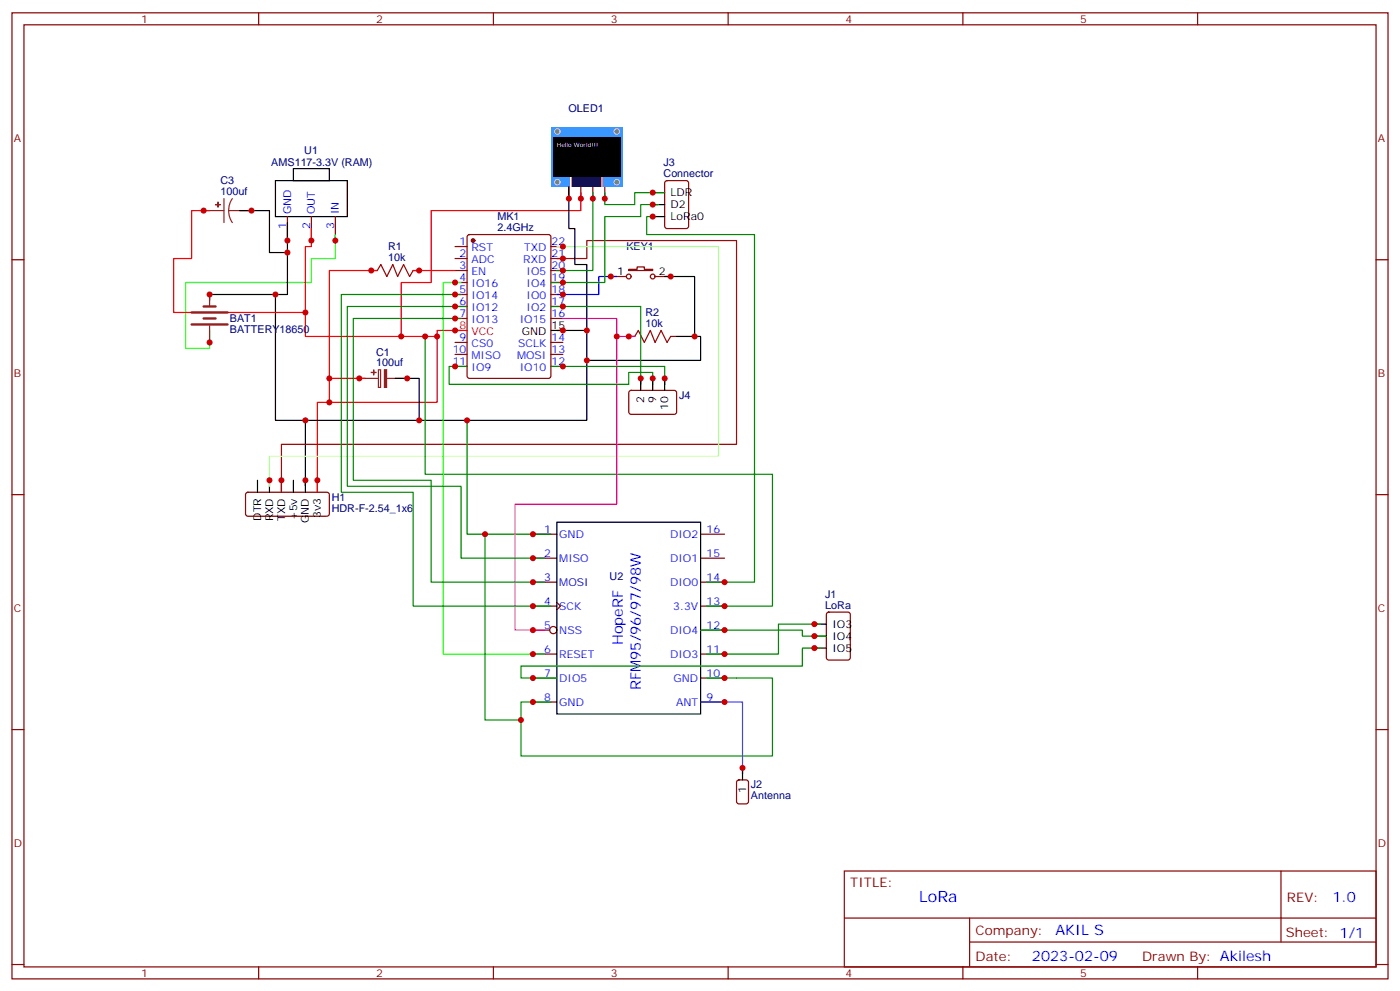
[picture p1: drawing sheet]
<svg xmlns="http://www.w3.org/2000/svg" width="412mm" height="292mm" viewBox="0 0 412 292" stroke-linecap="round" stroke-linejoin="round" font-family="sans-serif">
<g fill="none" stroke="#870000" stroke-width=".35">
<path d="M3.5 3.8h405.4v284.3h-405.4zM7.1 7.3h398.2v277.3h-398.2zM76.2 3.8v3.5M145.3 3.8v3.5M214.5 3.8v3.5M283.6 3.8v3.5M352.8 3.8v3.5M167.6 54.9v3.6M171.1 54.9v3.6M174.6 54.9v3.6M178.2 54.9v3.6M3.5 76.4h3.6"/>
<path d="M84.7 63.7v7.1M91.7 63.7v7.1M98.8 63.7v7.1M109.4 79.6h1.7M121.7 79.6h1.8M134.1 72.6h3.5M134.1 76.1h3.5M134.1 79.6h3.5M137.8 69.2l.5-.2h23.3l.6 .5 .1 41.2-.5 .6-23.5 .1-.7-.5v-41.2zM162.3 72.6h3.5M162.3 76.1h3.5M162.3 79.6h3.5"/>
<path d="M185.2 79.3h2.5v-.7h2.1v.7h2.5v.3h-7.1zM405.3 76.4h3.6M134.1 83.1h3.5M134.1 86.7h3.5M134.1 90.2h3.5M134.1 93.7h3.5M162.3 83.1h3.5M162.3 86.7h3.5M162.3 90.2h3.5M162.3 93.7h3.5M179.9 81.4h4.6M185.2 99h1.8"/>
<path d="M193 81.4h4.6M197.6 99h1.7M134.1 100.8h3.5M134.1 104.3h3.5M134.1 107.8h3.5M162.3 100.8h3.5M162.3 104.3h3.5M162.3 107.8h3.5M3.5 145.6h3.6M72.6 145.1l.4-.2h23.6l.4 .7-.1 5.9-.6 .4h-23.5l-.5-.7v-5.6zM157 157.2h7M206.4 157.2h7"/>
<path d="M405.3 145.6h3.6M157 164.3h7M157 171.3h7M157 178.4h7M164 177.3l1.1 1.1-1.1 1.1M206.4 164.3h7M206.4 171.3h7M206.4 178.4h7M157 185.5h4.9M157 192.5h7M157 199.6h7M206.4 185.5h7"/>
<path d="M206.4 192.5h7M206.4 199.6h7M3.5 214.7h3.6M157 206.6h7M206.4 206.6h7M405.3 214.7h3.6M217.2 229.8l.5-.2h2.1l.6 .4 .1 5.9-.5 .7h-2.3l-.7-.5v-5.8zM248.7 256.4h156.6v28.2h-156.6zM377.3 256.4v20.9M248.7 270.2h156.5M285.6 277.3h119.6M285.6 270.2v14.1"/>
<path d="M3.5 283.9h3.6M76.2 284.6v3.5M145.3 284.6v3.5M214.5 284.6v3.5M283.6 284.6v3.5M352.8 284.6v3.5M405.3 283.9h3.6"/>
<circle cx="185.2" cy="81.4" r=".71"/>
<circle cx="192.3" cy="81.4" r=".71"/>
<circle cx="163" cy="185.5" r="1.06"/>
</g>
<circle cx="139.3" cy="70.8" r=".53" fill="#870000" stroke="#870000" stroke-width=".35"/>
<path d="M61.7 62h-5.3v14.1h-5.2v15.9h38.8M91.7 67.3v5.3h-1.7v26.4h38.8M111.1 79.6h-14.1v38.8M121.7 79.6h12.4M134.1 97.3h3.5M135.8 97.3h-7v21.1h-35.3v26.5M97 111.4h10.6" fill="none" stroke="#f00" stroke-width=".35"/>
<g fill="none" stroke="#000" stroke-width=".35">
<path d="M81.1 53.2h21.2v10.5h-21.2zM86.4 49.6h10.6v3.6h-10.6zM70.6 62h8.8v12.3h5.3M84.7 65.5v21.2h-23v1.7M81.1 86.7v37h8.9M162.3 97.3h3.5M164 97.3h8.9v26.4h-82.9v19.4M195.8 81.4h8.8v17.6M199.3 99h7.1v7.1h-33.5M116.4 111.4h7.1v12.3M75.8 141.4v3.5M79.4 141.4v3.5"/>
<path d="M82.9 141.4v3.5M86.4 141.4v3.5M90 141.4v3.5M93.5 141.4v3.5M164 153.7h42.4v56.4h-42.4zM218.7 226v3.6"/>
</g>
<path d="M111.1 79.6l1.1-1.7 1.7 3.5 1.8-3.5 1.4 3.5 1.8-3.5 1.7 3.5 1.1-1.8M187 99l1-1.7 1.8 3.5 1.8-3.5 1.4 3.5 1.7-3.5 1.8 3.5 1.1-1.8" fill="none" stroke="#a10000" stroke-width=".35"/>
<path d="M66 58.5v7M68.4 58.5l-.8 1.6-.2 1.9M60 62h6M67.4 62l.2 1.8 .8 1.7M67.4 62h6.7M105.8 111.4h5.7M111.5 108.8h.6v5.2h-.6zM113.9 111.4h6" fill="none" stroke="#8c2424" stroke-width=".35"/>
<g fill="#8c2424" stroke="#8c2424" stroke-width=".35">
<path d="M113.2 108.8h.7v5.2h-.7z"/>
<path d="M110.1 108.9v1.4z"/>
<path d="M109.4 109.6h1.4z"/>
<path d="M64.2 59.5v1.4z"/>
<path d="M63.5 60.2l1.4 .1z"/>
</g>
<path d="M165.8 93.7h15.9v5.3h5.3M181.7 99v49.4h-30v37.1h8.8" fill="none" stroke="#f0f" stroke-width=".35"/>
<path d="M181.7 81.4h-5.3v5.3h-12.4" fill="none" stroke="#00f" stroke-width=".35"/>
<path d="M164 76.1h8.9v-5.3h44.1v60h-134.1v14.1" fill="none" stroke="#900" stroke-width=".35"/>
<path d="M164 72.6h47.7v61.7h-132.3v8.8" fill="none" stroke="#cf9" stroke-width=".35"/>
<path d="M98.8 69v7.1h-7.1v7h-37v19.5h7v-5.3M135.8 83.1h-5.3v109.4h30" fill="none" stroke="#0f0" stroke-width=".35"/>
<path d="M194 63.7h-3.5v5.3h31.7v102.3h-14.1M125.2 99v40.6h102.3v38.8h-19.4M137.6 123.7v33.5h24.7M208.1 199.6h19.4v22.9h-74v-15.9h8.8" fill="none" stroke="#008700" stroke-width=".35"/>
<path d="M206.4 206.6h12.3v21.2" fill="none" stroke="#33c" stroke-width=".35"/>
<path d="M162.3 37.3h21.1v17.6h-21.1z" fill="#39f"/>
<g fill="#666" stroke="#ccc" stroke-width=".35">
<circle cx="164.2" cy="53.6" r=".81"/>
<circle cx="181.7" cy="53.6" r=".81"/>
<circle cx="164.2" cy="38.7" r=".81"/>
<circle cx="181.7" cy="38.7" r=".81"/>
</g>
<path d="M168.1 52.1h9.5v2.8h-9.5z" fill="#fff"/>
<g fill="#fc0">
<path d="M168.2 52.1h.4v2.8h-.4z"/>
<path d="M177.1 52.1h.5v2.8h-.5z"/>
</g>
<path d="M168.7 52.1h8.3v2.8h-8.3z" fill="#333"/>
<path d="M163 40.5h19.7v11.6h-19.7z" fill="#000"/>
<path d="M171.1 56.7v5.3h-44.1v21.1h-8.8v15.9" fill="none" stroke="#f00" stroke-width=".35"/>
<path d="M167.6 54.9v12.4h1.7v10.6h3.6v19.4M192.3 56.7h3.5M192.3 63.7h3.5M192.3 60.2h3.5M188.7 111.4v3.5M192.3 111.4v3.5M195.8 111.4v3.5M239.9 190.7h3.5M239.9 183.7h3.5M239.9 187.2h3.5" fill="none" stroke="#000" stroke-width=".35"/>
<g fill="none" stroke="#008700" stroke-width=".35">
<path d="M174.6 56.7v22.9h-10.6M178.2 56.7v3.5h8.8v-3.5h8.8M194 60.2h-5.3v3.5h-10.5v19.4h-15.9M135.8 93.7h-31.7v47.7h22.9v29.9h33.5M135.8 86.7h-35.3v58.2h21.2v33.5h40.6M137.6 90.2h-35.3v52.9h33.5v21.2h24.7M162.3 90.2h26.4v22.9M137.6 107.8h-5.3v5.3h52.9v-3.5h7.1v3.5M162.3 107.8h33.5v5.3M142.9 157.2v54.7h10.6M206.4 185.5h30v1.7h7M241.7 183.7h-12.4v8.8h-21.2"/>
<path d="M241.7 190.7h-5.3v5.3h-82.9v3.6h10.5"/>
</g>
<path d="M196 53.4l.5-.2h5.6l.7 .4v13l-.4 .6-5.9 .1-.7-.5v-12.9zM185.4 115.1l.5-.2 13 .1 .4 .6v5.9l-.7 .5-13-.1-.4-.7v-5.6zM243.7 180.4l.4-.2h5.7l.6 .4 .1 13-.5 .6-5.9 .1-.6-.5-.1-12.9z" fill="none" stroke="#870000" stroke-width=".35"/>
<path d="M56.4 95.5h10.6M56.4 92h10.6M60 93.7h3.5M60 90.2h3.5" fill="none" stroke="#8c2424" stroke-width=".71"/>
<path d="M61.7 86.7v3.5M61.7 95.8v5" fill="none" stroke="#8c2424" stroke-width=".35"/>
<g fill="#c00">
<circle cx="123.5" cy="79.6" r=".88"/>
<circle cx="134.1" cy="97.3" r=".88"/>
<circle cx="93.5" cy="141.4" r=".88"/>
<circle cx="165.8" cy="97.3" r=".88"/>
<circle cx="90" cy="141.4" r=".88"/>
<circle cx="109.4" cy="79.6" r=".88"/>
<circle cx="105.8" cy="111.4" r=".88"/>
<circle cx="123.5" cy="123.7" r=".88"/>
<circle cx="119.9" cy="111.4" r=".88"/>
<circle cx="97" cy="118.4" r=".88"/>
<circle cx="97" cy="111.4" r=".88"/>
<circle cx="185.2" cy="99" r=".88"/>
<circle cx="172.9" cy="106.1" r=".88"/>
<circle cx="165.8" cy="86.7" r=".88"/>
<circle cx="179.9" cy="81.4" r=".88"/>
<circle cx="204.6" cy="99" r=".88"/>
<circle cx="197.6" cy="81.4" r=".88"/>
<circle cx="165.8" cy="76.1" r=".88"/>
<circle cx="82.9" cy="141.4" r=".88"/>
<circle cx="165.8" cy="72.6" r=".88"/>
<circle cx="79.4" cy="141.4" r=".88"/>
<circle cx="98.8" cy="70.8" r=".88"/>
<circle cx="84.7" cy="70.8" r=".88"/>
<circle cx="90" cy="123.7" r=".88"/>
<circle cx="128.8" cy="99" r=".88"/>
<circle cx="91.7" cy="70.8" r=".88"/>
<circle cx="84.7" cy="74.3" r=".88"/>
<circle cx="74.1" cy="62" r=".88"/>
<circle cx="90" cy="92" r=".88"/>
<circle cx="60" cy="62" r=".88"/>
<circle cx="137.6" cy="123.7" r=".88"/>
<circle cx="157" cy="157.2" r=".88"/>
<circle cx="125.2" cy="99" r=".88"/>
<circle cx="213.4" cy="178.4" r=".88"/>
<circle cx="181.7" cy="99" r=".88"/>
<circle cx="157" cy="185.5" r=".88"/>
<circle cx="157" cy="206.6" r=".88"/>
<circle cx="213.4" cy="199.6" r=".88"/>
<circle cx="213.4" cy="171.3" r=".88"/>
<circle cx="134.1" cy="83.1" r=".88"/>
<circle cx="157" cy="192.5" r=".88"/>
<circle cx="213.4" cy="206.6" r=".88"/>
<circle cx="218.7" cy="226" r=".88"/>
<circle cx="118.2" cy="99" r=".88"/>
<circle cx="167.6" cy="58.5" r=".88"/>
<circle cx="172.9" cy="97.3" r=".88"/>
<circle cx="171.1" cy="58.5" r=".88"/>
<circle cx="165.8" cy="79.6" r=".88"/>
<circle cx="174.6" cy="58.5" r=".88"/>
<circle cx="178.2" cy="58.5" r=".88"/>
<circle cx="192.3" cy="56.7" r=".88"/>
<circle cx="165.8" cy="83.1" r=".88"/>
<circle cx="192.3" cy="60.2" r=".88"/>
<circle cx="192.3" cy="63.7" r=".88"/>
<circle cx="134.1" cy="93.7" r=".88"/>
<circle cx="157" cy="171.3" r=".88"/>
<circle cx="134.1" cy="90.2" r=".88"/>
<circle cx="157" cy="164.3" r=".88"/>
<circle cx="134.1" cy="86.7" r=".88"/>
<circle cx="157" cy="178.4" r=".88"/>
<circle cx="165.8" cy="90.2" r=".88"/>
<circle cx="165.8" cy="107.8" r=".88"/>
<circle cx="134.1" cy="107.8" r=".88"/>
<circle cx="188.7" cy="111.4" r=".88"/>
<circle cx="192.3" cy="111.4" r=".88"/>
<circle cx="195.8" cy="111.4" r=".88"/>
<circle cx="142.9" cy="157.2" r=".88"/>
<circle cx="153.5" cy="211.9" r=".88"/>
<circle cx="81.1" cy="86.7" r=".88"/>
<circle cx="61.7" cy="86.7" r=".88"/>
<circle cx="61.7" cy="100.8" r=".88"/>
<circle cx="213.4" cy="185.5" r=".88"/>
<circle cx="239.9" cy="187.2" r=".88"/>
<circle cx="213.4" cy="192.5" r=".88"/>
<circle cx="239.9" cy="183.7" r=".88"/>
<circle cx="157" cy="199.6" r=".88"/>
<circle cx="239.9" cy="190.7" r=".88"/>
</g>
<text font-size="4.6" fill="#00f" x="270.8" y="265.4">LoRa</text>
<g font-size="4.2" fill="#00f">
<text x="183.4" y="189.9" transform="rotate(-90 183.4 189.9)">HopeRF</text>
<text x="188.7" y="203.1" transform="rotate(-90 188.7 203.1)">RFM95/96/97/98W</text>
<text x="392.5" y="265.6">1.0</text>
<text x="310.9" y="275.2">AKIL S</text>
<text x="304" y="283">2023-02-09</text>
</g>
<g font-size="3.9" fill="#800">
<text x="250.5" y="260.9">TITLE:</text>
<text x="379.1" y="265.6">REV:</text>
<text x="287.4" y="275.1">Company:</text>
<text x="378.7" y="275.8">Sheet: 1/1</text>
<text x="287.4" y="282.8">Date:</text>
<text x="336.4" y="282.9">Drawn By: Akilesh</text>
</g>
<g font-size="3.2" fill="#800">
<text x="41.6" y="6.8">1</text>
<text x="110.8" y="6.8">2</text>
<text x="179.9" y="6.8">3</text>
<text x="249.1" y="6.8">4</text>
<text x="318.2" y="6.8">5</text>
<text x="4.1" y="41.9">A</text>
<text x="405.9" y="41.9">A</text>
<text x="4.1" y="111">B</text>
<text x="405.9" y="111">B</text>
<text x="4.1" y="180.2">C</text>
<text x="405.9" y="180.2">C</text>
<text x="4.1" y="249.3">D</text>
<text x="405.9" y="249.3">D</text>
<text x="41.6" y="287.6">1</text>
<text x="110.8" y="287.6">2</text>
<text x="179.9" y="287.6">3</text>
<text x="249.1" y="287.6">4</text>
<text x="318.2" y="287.6">5</text>
</g>
<g font-size="3.2" fill="#000080">
<text x="167.5" y="33">OLED1</text>
<text x="89.6" y="45.4">U1</text>
<text x="79.9" y="49">AMS117-3.3V (RAM)</text>
<text x="195.5" y="52.1">Connector</text>
<text x="195.5" y="48.9">J3</text>
<text x="64.9" y="57.4">100uf</text>
<text x="64.9" y="54.2">C3</text>
<text x="146.5" y="64.7">MK1</text>
<text x="146.5" y="67.9">2.4GHz</text>
<text x="114.3" y="76.8">10k</text>
<text x="114.3" y="73.6">R1</text>
<text x="184.5" y="73.5">KEY1</text>
<text x="67.7" y="94.9">BAT1</text>
<text x="190.2" y="93">R2</text>
<text x="67.7" y="98">BATTERY18650</text>
<text x="190.2" y="96.2">10k</text>
<text x="110.8" y="107.8">100uf</text>
<text x="110.8" y="104.6">C1</text>
<text x="200" y="117.4">J4</text>
<text x="97.7" y="147.5">H1</text>
<text x="97.7" y="150.6">HDR-F-2.54_1x6</text>
<text x="179.6" y="170.7">U2</text>
<text x="243.1" y="179.1">LoRa</text>
<text x="243.1" y="175.9">J1</text>
<text x="221.2" y="232">J2</text>
<text x="221.2" y="235.3">Antenna</text>
</g>
<g font-size="3.2">
<text x="197.6" y="57.7">LDR</text>
<text x="197.6" y="64.8">LoRa0</text>
<text x="197.6" y="61.3">D2</text>
<text x="181.8" y="81">1</text>
<text x="194" y="81">2</text>
<text x="153.7" y="98.7">GND</text>
<text x="162.5" y="96.9">15</text>
<text x="189.8" y="118.7" transform="rotate(-90 189.8 118.7)">2</text>
<text x="193.3" y="118.7" transform="rotate(-90 193.3 118.7)">9</text>
<text x="196.8" y="120.7" transform="rotate(-90 196.8 120.7)">10</text>
<text x="76.9" y="153.3" transform="rotate(-90 76.9 153.3)">DTR</text>
<text x="80.4" y="153.5" transform="rotate(-90 80.4 153.5)">RXD</text>
<text x="84" y="153.2" transform="rotate(-90 84 153.2)">TXD</text>
<text x="87.5" y="153.1" transform="rotate(-90 87.5 153.1)">+5v</text>
<text x="91" y="153.9" transform="rotate(-90 91 153.9)">GND</text>
<text x="94.5" y="152.6" transform="rotate(-90 94.5 152.6)">3v3</text>
<text x="245.2" y="184.7">IO3</text>
<text x="245.2" y="191.8">IO5</text>
<text x="245.2" y="188.3">IO4</text>
<text x="219.8" y="233.3" transform="rotate(-90 219.8 233.3)">1</text>
</g>
<g font-size="3.2" fill="#00f">
<text x="85.7" y="63" transform="rotate(-90 85.7 63)">GND</text>
<text x="92.8" y="63" transform="rotate(-90 92.8 63)">OUT</text>
<text x="99.8" y="63" transform="rotate(-90 99.8 63)">IN</text>
<text x="84.3" y="67.5" transform="rotate(-90 84.3 67.5)">1</text>
<text x="91.4" y="67.5" transform="rotate(-90 91.4 67.5)">2</text>
<text x="98.4" y="67.5" transform="rotate(-90 98.4 67.5)">3</text>
<text x="135.4" y="72.2">1</text>
<text x="135.4" y="75.7">2</text>
<text x="138.9" y="74">RST</text>
<text x="138.9" y="77.5">ADC</text>
<text x="154.1" y="77.5">RXD</text>
<text x="154.4" y="74">TXD</text>
<text x="162.5" y="75.7">21</text>
<text x="162.5" y="72.2">22</text>
<text x="135.4" y="79.3">3</text>
<text x="135.4" y="82.8">4</text>
<text x="138.9" y="81">EN</text>
<text x="155.1" y="81">IO5</text>
<text x="162.5" y="82.8">19</text>
<text x="162.5" y="79.3">20</text>
<text x="135.4" y="86.3">5</text>
<text x="135.4" y="89.9">6</text>
<text x="138.9" y="84.6">IO16</text>
<text x="138.9" y="88.1">IO14</text>
<text x="155.1" y="88.1">IO0</text>
<text x="155.1" y="84.6">IO4</text>
<text x="162.5" y="89.9">17</text>
<text x="162.5" y="86.3">18</text>
<text x="135.4" y="93.4">7</text>
<text x="138.9" y="91.6">IO12</text>
<text x="138.9" y="95.1">IO13</text>
<text x="153.1" y="95.1">IO15</text>
<text x="155.1" y="91.6">IO2</text>
<text x="162.5" y="93.4">16</text>
<text x="135.4" y="100.4">9</text>
<text x="162.5" y="100.4">14</text>
<text x="133.4" y="104">10</text>
<text x="133.4" y="107.5">11</text>
<text x="138.9" y="102.2">CS0</text>
<text x="138.9" y="105.7">MISO</text>
<text x="152.3" y="105.7">MOSI</text>
<text x="152.6" y="102.2">SCLK</text>
<text x="162.5" y="107.5">12</text>
<text x="162.5" y="104">13</text>
<text x="138.9" y="109.3">IO9</text>
<text x="153.1" y="109.3">IO10</text>
<text x="160.3" y="156.9">1</text>
<text x="164.7" y="158.3">GND</text>
<text x="197.4" y="158.3">DIO2</text>
<text x="208.1" y="156.9">16</text>
<text x="160.3" y="163.9">2</text>
<text x="164.7" y="165.3">MISO</text>
<text x="197.4" y="165.3">DIO1</text>
<text x="208.1" y="163.9">15</text>
<text x="197.4" y="172.4">DIO0</text>
<text x="208.1" y="171">14</text>
<text x="160.3" y="178">4</text>
<text x="164.7" y="179.5">SCK</text>
<text x="198.3" y="179.5">3.3V</text>
<text x="208.1" y="178">13</text>
<text x="160.3" y="185.1">5</text>
<text x="208.1" y="185.1">12</text>
<text x="164.7" y="186.5">NSS</text>
<text x="197.4" y="186.5">DIO4</text>
<text x="160.3" y="192.2">6</text>
<text x="164.7" y="193.6">RESET</text>
<text x="197.4" y="193.6">DIO3</text>
<text x="208.1" y="192.2">11</text>
<text x="160.3" y="199.2">7</text>
<text x="164.7" y="200.6">DIO5</text>
<text x="198.4" y="200.6">GND</text>
<text x="208.1" y="199.2">10</text>
<text x="160.3" y="206.3">8</text>
<text x="164.7" y="207.7">GND</text>
<text x="199.2" y="207.7">ANT</text>
<text x="208.1" y="206.3">9</text>
</g>
<g font-size="3.2" fill="#f00">
<text x="135.4" y="96.9">8</text>
<text x="138.9" y="98.7">VCC</text>
</g>
<g font-size="3.2" fill="#00c">
<text x="160.3" y="171">3</text>
<text x="164.7" y="172.4">MOSI</text>
</g>
<text font-size="1.8" fill="#fff" x="164" y="43.3">Hello World!!!</text>
</svg>
